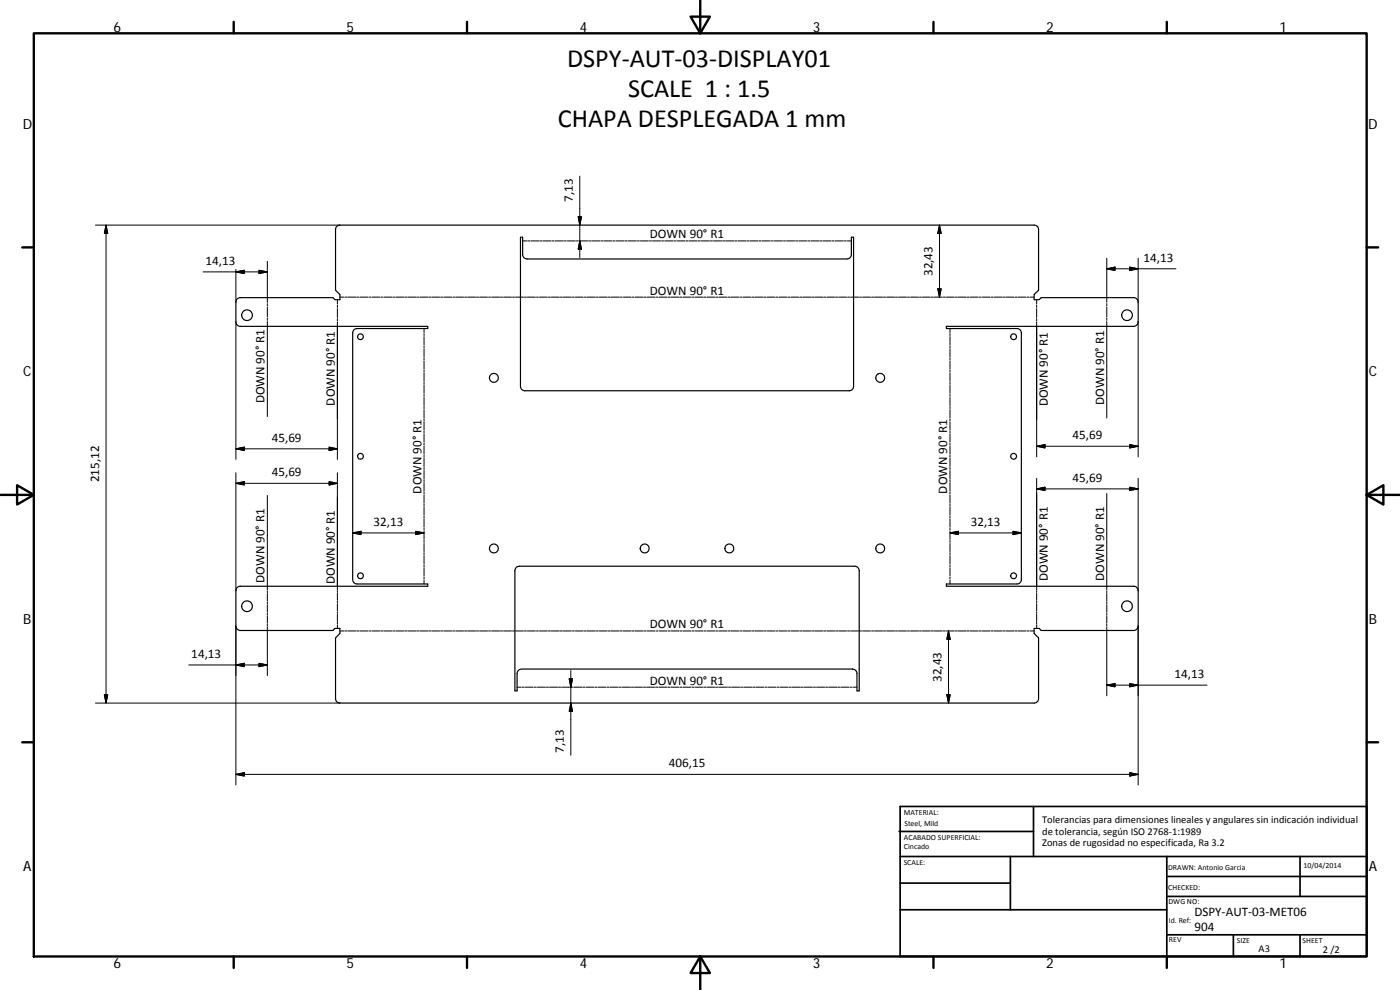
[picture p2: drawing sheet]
<svg xmlns="http://www.w3.org/2000/svg" width="420mm" height="297mm" viewBox="0 0 420 297" stroke-linecap="round" stroke-linejoin="round" font-family="sans-serif">
<g fill="none" stroke="#000" stroke-width=".36">
<path d="M156.2 71.2h.7v5.2a1.3 1.3 0 0 0 1.3 1.3h96a1.3 1.3 0 0 0 1.3-1.3v-5.2h.7v44.7a1.34 1.34 0 0 1-1.3 1.3h-97.4a1.34 1.34 0 0 1-1.3-1.3zM71.2 89.7l.9-.4h27.8l.6 .6h1.5v-1.5l-1.3-1.3v-18.2a1.3 1.3 0 0 1 1.3-1.4h208.4a1.3 1.3 0 0 1 1.3 1.4v18.2l-1.3 1.3v1.5h1.5l.6-.6h27.7a1.34 1.34 0 0 1 1.4 1.4v5.9a1.37 1.37 0 0 1-1.4 1.3h-56.2v.7h21.2a1.3 1.3 0 0 1 1.3 1.3v74a1.3 1.3 0 0 1-1.3 1.3h-21.2v.7h56.2a1.37 1.37 0 0 1 1.4 1.3v10.6a1.37 1.37 0 0 1-1.4 1.4h-27.7l-.6-.6h-1.5v1.5l1.3 1.3v18.2a1.3 1.3 0 0 1-1.3 1.3h-208.4a1.3 1.3 0 0 1-1.3-1.3v-18.2l1.3-1.3v-1.5h-1.5l-.6 .6h-27.8a1.34 1.34 0 0 1-1.3-1.4v-10.6a1.34 1.34 0 0 1 1.3-1.3h56.3v-.7h-21.2a1.3 1.3 0 0 1-1.4-1.3v-74a1.3 1.3 0 0 1 1.4-1.3h21.2v-.7h-56.3a1.34 1.34 0 0 1-1.3-1.3v-5.9zM154.9 170.3l.9-.4h100.7a1.37 1.37 0 0 1 1.4 1.3v36.1h-.7v-5.2a1.41 1.41 0 0 0-1.3-1.4h-99.4a1.41 1.41 0 0 0-1.3 1.4v5.2h-.7v-36.1z"/>
<circle cx="74.1" cy="94.6" r="1.6"/>
<circle cx="338.2" cy="94.6" r="1.59"/>
<circle cx="108.2" cy="101" r=".88"/>
<circle cx="148.2" cy="113.4" r="1.34"/>
<circle cx="264.2" cy="113.4" r="1.33"/>
<circle cx="304.2" cy="101" r=".87"/>
<circle cx="108.2" cy="136.9" r=".87"/>
<circle cx="304.2" cy="136.9" r=".86"/>
<circle cx="108.2" cy="172.8" r=".87"/>
<circle cx="148.2" cy="164.6" r="1.34"/>
<circle cx="193.5" cy="164.6" r="1.34"/>
<circle cx="218.9" cy="164.6" r="1.34"/>
<circle cx="264.2" cy="164.6" r="1.33"/>
<circle cx="304.2" cy="172.8" r=".86"/>
<circle cx="74.1" cy="181.9" r="1.6"/>
<circle cx="338.2" cy="181.9" r="1.6"/>
</g>
<g fill="none" stroke="#000" stroke-width=".3">
<path d="M174 52.8v24.5M28.6 67.5h73.4M31.8 67.5v143.4M31.8 67.5l.5 2.5h-1zM80.2 78.4v12.3M156.9 72.3h1.2M158.4 72.3h.6M159.3 72.3h2.4M162 72.3h.7M163 72.3h2.4M165.7 72.3h.6M166.6 72.3h2.4"/>
<path d="M169.3 72.3h.6M170.3 72.3h2.4M173 72.3h.6M173.5 65h1l-.5 2.5zM173.9 72.3h2.4M174 72.3l.5 2.5h-1zM176.6 72.3h.7M177.6 72.3h2.4M180.3 72.3h.6M181.2 72.3h2.5M184 72.3h.6M184.9 72.3h2.4"/>
<path d="M187.6 72.3h.6M188.5 72.3h2.5M191.3 72.3h.6M192.2 72.3h2.4M194.9 72.3h.6M195.8 72.3h2.5M198.6 72.3h.6M199.5 72.3h2.4M202.2 72.3h.6M203.1 72.3h2.5M205.9 72.3h.6M206.8 72.3h2.4"/>
<path d="M209.5 72.3h.7M210.4 72.3h2.5M213.2 72.3h.6M214.1 72.3h2.4M216.9 72.3h.6M217.8 72.3h2.4M220.5 72.3h.6M221.4 72.3h2.4M224.1 72.3h.7M225.1 72.3h2.4M227.8 72.3h.6M228.7 72.3h2.4"/>
<path d="M231.5 72.3h.6M232.4 72.3h2.4M235.1 72.3h.6M236 72.3h2.5M238.8 72.3h.6M239.7 72.3h2.4M242.4 72.3h.6M243.3 72.3h2.5M246.1 72.3h.6M247 72.3h2.4M249.7 72.3h.6M250.6 72.3h2.5"/>
<path d="M253.4 72.3h.6M254.3 72.3h1.2M281.9 67.5v21.7M281.9 67.5l.6 2.5h-1.1zM332.2 77.5v13.2M341.6 77.5v13.2M70.8 81.6l2.5-.5v1zM70.8 80.8v9.9M70.8 96.6v41.2M77.7 81.1l2.5 .5-2.5 .5zM80.2 91.1v.7M80.2 92.2v2.8"/>
<path d="M80.2 95.4v.7M80.2 96.5v28.5M80.2 81.6h-19.3M101.3 89.9v1.3M101.3 91.6v.6M101.3 92.6v2.7M101.3 95.6v.6M101.3 96.6v41.2M102 89.2h1.2M103.5 89.2h.6M104.4 89.2h2.4M107.1 89.2h.6"/>
<path d="M108 89.2h2.4M110.7 89.2h.6M111.6 89.2h2.4M114.3 89.2h.6M115.2 89.2h2.4M117.9 89.2h.6M118.8 89.2h2.4M121.5 89.2h.6M122.4 89.2h2.4M125.1 89.2h.6M126 89.2h2.4M127.3 98.6v1.2"/>
<path d="M128.7 89.2h.6M129.5 89.2h2.4M132.2 89.2h.7M133.2 89.2h2.3M135.9 89.2h.5M136.7 89.2h2.4M139.4 89.2h.6M140.3 89.2h2.4M143 89.2h.6M143.9 89.2h2.4M146.6 89.2h.6M147.5 89.2h2.4"/>
<path d="M150.2 89.2h.6M151.1 89.2h2.4M153.8 89.2h.6M154.7 89.2h2.4M157.4 89.2h.6M158.3 89.2h2.4M161 89.2h.6M161.9 89.2h2.4M164.6 89.2h.6M165.5 89.2h2.4M168.2 89.2h.6M169.1 89.2h2.4"/>
<path d="M171.8 89.2h.5M172.7 89.2h2.3M175.4 89.2h.6M176.3 89.2h2.4M179 89.2h.5M179.8 89.2h2.4M182.5 89.2h.6M183.4 89.2h2.4M186.1 89.2h.6M187 89.2h2.4M189.7 89.2h.6M190.6 89.2h2.4"/>
<path d="M193.3 89.2h.6M194.2 89.2h2.4M196.9 89.2h.6M197.8 89.2h2.4M200.5 89.2h.6M201.4 89.2h2.4M204.1 89.2h.6M205 89.2h2.4M207.7 89.2h.6M208.6 89.2h2.4M211.3 89.2h.6M212.2 89.2h2.4"/>
<path d="M214.9 89.2h.6M215.8 89.2h2.4M218.4 89.2h.7M219.3 89.2h2.5M222.1 89.2h.5M223 89.2h2.4M225.6 89.2h.7M226.5 89.2h2.4M229.2 89.2h.6M230.1 89.2h2.4M232.8 89.2h.6M233.7 89.2h2.4"/>
<path d="M236.4 89.2h.6M237.3 89.2h2.4M240 89.2h.6M240.9 89.2h2.4M243.6 89.2h.6M244.5 89.2h2.4M247.2 89.2h.6M248.1 89.2h2.4M250.8 89.2h.6M251.7 89.2h2.4M254.4 89.2h.6M255.3 89.2h2.4"/>
<path d="M258 89.2h.6M258.9 89.2h2.3M261.6 89.2h.6M262.5 89.2h2.4M265.1 89.2h.7M266.1 89.2h2.3M268.7 89.2h.6M269.6 89.2h2.4M272.3 89.2h.6M273.3 89.2h2.3M275.9 89.2h.6M276.8 89.2h2.4"/>
<path d="M279.5 89.2h.6M280.4 89.2h2.4M281.4 86.7h1.1l-.6 2.5zM283.1 89.2h.6M284 89.2h2.4M285.1 98.6v1.2M286.7 89.2h.6M287.6 89.2h2.4M290.3 89.2h.6M291.2 89.2h2.4M293.9 89.2h.6M294.8 89.2h2.4"/>
<path d="M297.5 89.2h.6M298.4 89.2h2.4M301.1 89.2h.6M302 89.2h2.4M304.7 89.2h.6M305.6 89.2h2.4M308.3 89.2h.6M309.2 89.2h1.2M311.1 89.9v1.3M311.1 91.6v.6M311.1 92.6v2.7M311.1 95.6v.6"/>
<path d="M311.1 96.6v40.5M332.2 91.1v.7M332.2 92.2v2.8M332.2 95.4v.7M332.2 96.5v28.9M332.2 80.6l2.4-.5v1.1zM332.2 80.6h20.7M339.1 80.1l2.5 .5-2.5 .6zM341.6 96.6v40.5M127.3 100.1v.6M127.3 101v2.4M127.3 103.8v.6"/>
<path d="M127.3 104.6v2.5M127.3 107.4v.6M127.3 108.3v2.4M127.3 111v.7M127.3 112v2.4M127.3 114.7v.6M127.3 115.6v2.4M127.3 118.3v.6M127.3 119.3v2.4M285.1 100.1v.6M285.1 101v2.4M285.1 103.8v.6"/>
<path d="M285.1 104.6v2.5M285.1 107.4v.6M285.1 108.3v2.4M285.1 111v.7M285.1 112v2.4M285.1 114.7v.6M285.1 115.6v2.4M285.1 118.3v.6M285.1 119.3v2.4M70.8 134.7l2.5-.5v1zM70.8 134.7h30.5M98.8 134.2l2.5 .5-2.5 .5z"/>
<path d="M127.3 122v.6M127.3 122.9v2.4M127.3 125.6v.7M127.3 126.6v2.4M127.3 129.3v.6M127.3 130.2v2.4M127.3 132.9v.6M127.3 133.9v2.4M127.3 136.6v.6M127.3 137.5v2.5M285.1 122v.6M285.1 122.9v2.4"/>
<path d="M285.1 125.6v.7M285.1 126.6v2.4M285.1 129.3v.6M285.1 130.2v2.4M285.1 132.9v.6M285.1 133.9v2.4M285.1 136.6v.6M285.1 137.5v2.5M311.1 133.9l2.5-.5v1zM311.1 133.9h30.5M339.1 133.4l2.5 .5-2.5 .5zM70.8 145l2.5-.5v1z"/>
<path d="M70.8 141.8v35.4M70.8 145h30.5M80.2 148.6v28.4M98.8 144.5l2.5 .5-2.5 .5zM101.3 141.8v35.2M105.8 159.9l2.5-.5v1zM105.8 159.9h21.5M124.8 159.4l2.5 .5-2.5 .5zM127.3 140.3v.6M127.3 141.2v2.4M127.3 143.9v.6M127.3 144.8v2.4"/>
<path d="M127.3 147.6v.5M127.3 148.5v2.4M127.3 151.2v.6M127.3 152.1v2.5M127.3 154.9v.6M127.3 155.8v2.4M127.3 158.5v.6M127.3 159.4v2.4M285.1 159.9l2.5-.5v1zM285.1 159.9h21.4M285.1 140.3v.6M285.1 141.2v2.4"/>
<path d="M285.1 143.9v.6M285.1 144.8v2.4M285.1 147.6v.5M285.1 148.5v2.4M285.1 151.2v.6M285.1 152.1v2.5M285.1 154.9v.6M285.1 155.8v2.4M285.1 158.5v.6M285.1 159.4v2.4M304 159.4l2.5 .5-2.5 .5zM311.1 143.5v33.5"/>
<path d="M311.1 146.7l2.5-.5v1zM311.1 146.7h30.5M332.2 148.1v28.9M339.1 146.2l2.5 .5-2.5 .5zM341.6 143.5v33.7M80.2 177.3v.5M80.2 178.1v2.2M101.3 177.2v.5M101.3 178v2.1M127.3 162.1v.7M127.3 163.1v2.4M127.3 165.8v.6"/>
<path d="M127.3 166.7v2.5M127.3 169.5v.6M127.3 170.4v2.4M127.3 173.1v.6M127.3 174v1.2M285.1 162.1v.7M285.1 163.1v2.4M285.1 165.8v.6M285.1 166.7v2.5M285.1 169.5v.6M285.1 170.4v2.4M285.1 173.1v.6"/>
<path d="M285.1 174v1.2M311.1 177.2v.5M311.1 178v2.1M332.2 177.3v.5M332.2 178.1v2.2M56.7 199.5h23.5M70.8 199.5l2.5-.5v1zM70.8 187.8v47.7M77.7 199l2.5 .5-2.5 .5zM80.2 180.6v.5M80.2 181.4v2.2M80.2 183.9v.6"/>
<path d="M80.2 184.7v2.3M80.2 187.2v.6M80.2 188v14.7M101.3 180.4v.5M101.3 181.2v2.1M101.3 183.6v.5M101.3 184.3v2.2M101.3 186.7v.5M101.3 187.5v1.1M102 189.3h1.2M103.5 189.3h.6M104.4 189.3h2.4"/>
<path d="M107.1 189.3h.6M108 189.3h2.4M110.7 189.3h.6M111.6 189.3h2.4M114.3 189.3h.6M115.2 189.3h2.4M117.9 189.3h.6M118.8 189.3h2.4M121.5 189.3h.6M122.4 189.3h2.4M125.1 189.3h.6M126 189.3h2.4"/>
<path d="M128.7 189.3h.6M129.5 189.3h2.4M132.2 189.3h.7M133.2 189.3h2.3M135.9 189.3h.5M136.7 189.3h2.4M139.4 189.3h.6M140.3 189.3h2.4M143 189.3h.6M143.9 189.3h2.4M146.6 189.3h.6M147.5 189.3h2.4"/>
<path d="M150.2 189.3h.6M151.1 189.3h2.4M153.8 189.3h.6M154.7 189.3h2.4M157.4 189.3h.6M158.3 189.3h2.4M161 189.3h.6M161.9 189.3h2.4M164.6 189.3h.6M165.5 189.3h2.4M168.2 189.3h.6M169.1 189.3h2.4"/>
<path d="M171.8 189.3h.5M172.7 189.3h2.3M175.4 189.3h.6M176.3 189.3h2.4M179 189.3h.5M179.8 189.3h2.4M182.5 189.3h.6M183.4 189.3h2.4M186.1 189.3h.6M187 189.3h2.4M189.7 189.3h.6M190.6 189.3h2.4"/>
<path d="M193.3 189.3h.6M194.2 189.3h2.4M196.9 189.3h.6M197.8 189.3h2.4M200.5 189.3h.6M201.4 189.3h2.4M204.1 189.3h.6M205 189.3h2.4M207.7 189.3h.6M208.6 189.3h2.4M211.3 189.3h.6M212.2 189.3h2.4"/>
<path d="M214.9 189.3h.6M215.8 189.3h2.4M218.4 189.3h.7M219.3 189.3h2.5M222.1 189.3h.5M223 189.3h2.4M225.6 189.3h.7M226.5 189.3h2.4M229.2 189.3h.6M230.1 189.3h2.4M232.8 189.3h.6M233.7 189.3h2.4"/>
<path d="M236.4 189.3h.6M237.3 189.3h2.4M240 189.3h.6M240.9 189.3h2.4M243.6 189.3h.6M244.5 189.3h2.4M247.2 189.3h.6M248.1 189.3h2.4M250.8 189.3h.6M251.7 189.3h2.4M254.4 189.3h.6M255.3 189.3h2.4"/>
<path d="M258 189.3h.6M258.9 189.3h2.3M261.6 189.3h.6M262.5 189.3h2.4M265.1 189.3h.7M266.1 189.3h2.3M268.7 189.3h.6M269.6 189.3h2.4M272.3 189.3h.6M273.3 189.3h2.3M275.9 189.3h.6M276.8 189.3h2.4"/>
<path d="M279.5 189.3h.6M280.4 189.3h2.4M283.1 189.3h.6M284 189.3h2.4M284.7 189.3v21.6M284.7 189.3l.5 2.5h-1zM286.7 189.3h.6M287.6 189.3h2.4M290.3 189.3h.6M291.2 189.3h2.4M293.9 189.3h.6M294.8 189.3h2.4"/>
<path d="M297.5 189.3h.6M298.4 189.3h2.4M301.1 189.3h.6M302 189.3h2.4M304.7 189.3h.6M305.6 189.3h2.4M308.3 189.3h.6M309.2 189.3h1.2M311.1 180.4v.5M311.1 181.2v2.1M311.1 183.6v.5M311.1 184.3v2.2"/>
<path d="M311.1 186.7v.5M311.1 187.5v1.1M332.2 180.6v.5M332.2 181.4v2.2M332.2 183.9v.6M332.2 184.7v2.3M332.2 187.2v.6M332.2 188v20.7M341.6 187.8v47.7M28.6 210.9h73.4M31.3 208.4h1l-.5 2.5zM155.2 206.2h1.2"/>
<path d="M156.7 206.2h.6M157.6 206.2h2.4M160.3 206.2h.6M161.3 206.2h2.4M164 206.2h.6M164.9 206.2h2.4M167.6 206.2h.6M168.5 206.2h2.5M170.8 203.7h1l-.5 2.5zM171.3 206.2h.6M171.3 201.2v25.4M171.3 210.9l.5 2.5h-1z"/>
<path d="M172.2 206.2h2.4M174.9 206.2h.6M175.8 206.2h2.5M178.6 206.2h.6M179.5 206.2h2.4M182.2 206.2h.6M183.1 206.2h2.4M185.8 206.2h.6M186.8 206.2h2.4M189.5 206.2h.6M190.4 206.2h2.4M193.1 206.2h.6"/>
<path d="M194 206.2h2.5M196.8 206.2h.6M197.7 206.2h2.4M200.4 206.2h.6M201.3 206.2h2.4M204.1 206.2h.6M205 206.2h2.4M207.7 206.2h.6M208.6 206.2h2.4M211.3 206.2h.7M212.3 206.2h2.4M215 206.2h.6"/>
<path d="M215.9 206.2h2.4M218.6 206.2h.7M219.6 206.2h2.4M222.3 206.2h.6M223.2 206.2h2.4M225.9 206.2h.6M226.8 206.2h2.4M229.6 206.2h.6M230.5 206.2h2.4M233.2 206.2h.6M234.1 206.2h2.4M236.8 206.2h.7"/>
<path d="M237.8 206.2h2.4M240.5 206.2h.6M241.4 206.2h2.4M244.1 206.2h.6M245.1 206.2h2.4M247.8 206.2h.6M248.7 206.2h2.4M251.4 206.2h.6M252.3 206.2h2.5M255.1 206.2h.6M256 206.2h1.2M284.2 208.4h1l-.5 2.5z"/>
<path d="M332.2 205.6l2.4-.5v1zM332.2 205.6h30M339.1 205.1l2.5 .5-2.5 .5zM70.8 232.3l2.5-.5v1.1zM70.8 232.3h270.8M339.1 231.8l2.5 .5-2.5 .6z"/>
</g>
<g fill="none" stroke="#000" stroke-width=".71">
<path d="M10.1 10h400.1v277h-400.1zM70.1 6.6v3.4M140.2 6.6v3.4M207.3 5h5.8l-2.9 5zM210.2 0v10M280.2 6.6v3.4M350.2 6.6v3.4M6.7 74.2h3.4M410.2 74.2h3.4M.2 148.5h9.9M5.1 145.6l5 2.9-5 2.9zM410.2 148.5l5-2.9v5.8z"/>
<path d="M410.2 148.5h9.9M6.7 222.7h3.4M410.2 222.7h3.4M70.1 287v3.4M140.2 287v3.4M210.2 287l2.9 5h-5.8zM210.2 287v10M280.2 287v3.4M350.2 287v3.4"/>
</g>
<g fill="none" stroke="#000" stroke-width=".51">
<path d="M269.8 249.5h40.4M270.1 257h140.1M270.1 242h140.1v45h-140.1zM303.2 257v16M310.2 242v15M350.2 257v30M390.2 257v12M270.1 273h80.1M270.1 265h33.1M350.2 269h60M350.2 263h60M350.2 280.5h60"/>
<path d="M370.2 280.5v6.5M390.2 280.5v6.5"/>
</g>
<g fill="#000" stroke="#000" stroke-width=".3">
<path d="M31.8 67.5l.5 2.5h-1zM173.5 65h1l-.5 2.5zM174 72.3l.5 2.5h-1zM281.9 67.5l.6 2.5h-1.1zM70.8 81.6l2.5-.5v1zM77.7 81.1l2.5 .5-2.5 .5zM281.4 86.7h1.1l-.6 2.5zM332.2 80.6l2.4-.5v1.1zM339.1 80.1l2.5 .5-2.5 .6zM70.8 134.7l2.5-.5v1zM98.8 134.2l2.5 .5-2.5 .5zM311.1 133.9l2.5-.5v1z"/>
<path d="M339.1 133.4l2.5 .5-2.5 .5zM70.8 145l2.5-.5v1zM98.8 144.5l2.5 .5-2.5 .5zM105.8 159.9l2.5-.5v1zM285.1 159.9l2.5-.5v1zM311.1 146.7l2.5-.5v1zM339.1 146.2l2.5 .5-2.5 .5zM124.8 159.4l2.5 .5-2.5 .5zM304 159.4l2.5 .5-2.5 .5zM70.8 199.5l2.5-.5v1zM284.7 189.3l.5 2.5h-1zM31.3 208.4h1l-.5 2.5z"/>
<path d="M77.7 199l2.5 .5-2.5 .5zM170.8 203.7h1l-.5 2.5zM171.3 210.9l.5 2.5h-1zM284.2 208.4h1l-.5 2.5zM332.2 205.6l2.4-.5v1zM339.1 205.1l2.5 .5-2.5 .5zM70.8 232.3l2.5-.5v1.1zM339.1 231.8l2.5 .5-2.5 .6z"/>
</g>
<g font-size="7.9">
<text x="170.2" y="20.1">DSPY‐AUT‐03‐DISPLAY01</text>
<text x="188.5" y="29.1">SCALE 1 : 1.5</text>
<text x="167.4" y="38.1">CHAPA DESPLEGADA 1 mm</text>
</g>
<g font-size="4.2">
<text x="34" y="9.6">6</text>
<text x="104" y="9.6">5</text>
<text x="174" y="9.6">4</text>
<text x="244" y="9.6">3</text>
<text x="314" y="9.6">2</text>
<text x="384" y="9.6">1</text>
<text x="6.8" y="38.7">D</text>
<text x="410.6" y="38.7">D</text>
<text x="7" y="112.9">C</text>
<text x="410.8" y="112.9">C</text>
<text x="7" y="187.1">B</text>
<text x="410.8" y="187.1">B</text>
<text x="7" y="261.3">A</text>
<text x="410.8" y="261.3">A</text>
<text x="34" y="290.4">6</text>
<text x="104" y="290.4">5</text>
<text x="174" y="290.4">4</text>
<text x="244" y="290.4">3</text>
<text x="314" y="290.4">2</text>
<text x="384" y="290.4">1</text>
</g>
<g font-size="3.9">
<text x="171.9" y="60.6" transform="rotate(-90 171.9 60.6)">7,13</text>
<text x="195" y="71.5">DOWN 90° R1</text>
<text x="61.7" y="79.5">14,13</text>
<text x="279.9" y="82.8" transform="rotate(-90 279.9 82.8)">32,43</text>
<text x="343.2" y="78.6">14,13</text>
<text x="195" y="88.4">DOWN 90° R1</text>
<text x="79.4" y="121.1" transform="rotate(-90 79.4 121.1)">DOWN 90° R1</text>
<text x="100.5" y="121.7" transform="rotate(-90 100.5 121.7)">DOWN 90° R1</text>
<text x="314.5" y="122" transform="rotate(-90 314.5 122)">DOWN 90° R1</text>
<text x="331.3" y="121.5" transform="rotate(-90 331.3 121.5)">DOWN 90° R1</text>
<text x="321.8" y="131.8">45,69</text>
<text x="81.6" y="132.6">45,69</text>
<text x="81.6" y="142.9">45,69</text>
<text x="29.8" y="144.7" transform="rotate(-90 29.8 144.7)">215,12</text>
<text x="126.5" y="148.1" transform="rotate(-90 126.5 148.1)">DOWN 90° R1</text>
<text x="284.3" y="148.1" transform="rotate(-90 284.3 148.1)">DOWN 90° R1</text>
<text x="321.8" y="144.6">45,69</text>
<text x="112.1" y="157.8">32,13</text>
<text x="291.3" y="157.8">32,13</text>
<text x="79.4" y="174.9" transform="rotate(-90 79.4 174.9)">DOWN 90° R1</text>
<text x="100.5" y="175.3" transform="rotate(-90 100.5 175.3)">DOWN 90° R1</text>
<text x="314.5" y="174.3" transform="rotate(-90 314.5 174.3)">DOWN 90° R1</text>
<text x="331.3" y="174.3" transform="rotate(-90 331.3 174.3)">DOWN 90° R1</text>
<text x="195" y="188.5">DOWN 90° R1</text>
<text x="57.4" y="197.4">14,13</text>
<text x="352.5" y="203.5">14,13</text>
<text x="195" y="205.4">DOWN 90° R1</text>
<text x="282.5" y="204.6" transform="rotate(-90 282.5 204.6)">32,43</text>
<text x="169.3" y="225.8" transform="rotate(-90 169.3 225.8)">7,13</text>
<text x="200.7" y="230.3">406,15</text>
<text x="358.5" y="274.9">DSPY‐AUT‐03‐MET06</text>
<text x="358.5" y="279.4">904</text>
</g>
<g font-size="3.1">
<text x="312.8" y="246.8">Tolerancias para dimensiones lineales y angulares sin indicación individual</text>
<text x="312.8" y="250.4">de tolerancia, según ISO 2768‐1:1989</text>
<text x="312.8" y="254">Zonas de rugosidad no especificada, Ra 3.2</text>
<text x="377.7" y="285.6">A3</text>
<text x="397" y="285.9">2 /2</text>
</g>
<g font-size="2.4">
<text x="271.2" y="244.4">MATERIAL:</text>
<text x="271.3" y="251.9">ACABADO SUPERFICIAL:</text>
<text x="271.4" y="247.9">Steel, Mild</text>
<text x="271.3" y="254.6">Cincado</text>
<text x="271.2" y="259.7">SCALE:</text>
<text x="350.6" y="260.9">DRAWN: Antonio Garcia</text>
<text x="391.2" y="260.6">10/04/2014</text>
<text x="350.6" y="267">CHECKED:</text>
<text x="350.7" y="271.4">DWG NO:</text>
<text x="350.8" y="276.8">Id. Ref:</text>
<text x="350.8" y="282.8">REV</text>
<text x="371.2" y="282.9">SIZE</text>
<text x="390.9" y="282.9">SHEET</text>
</g>
</svg>
